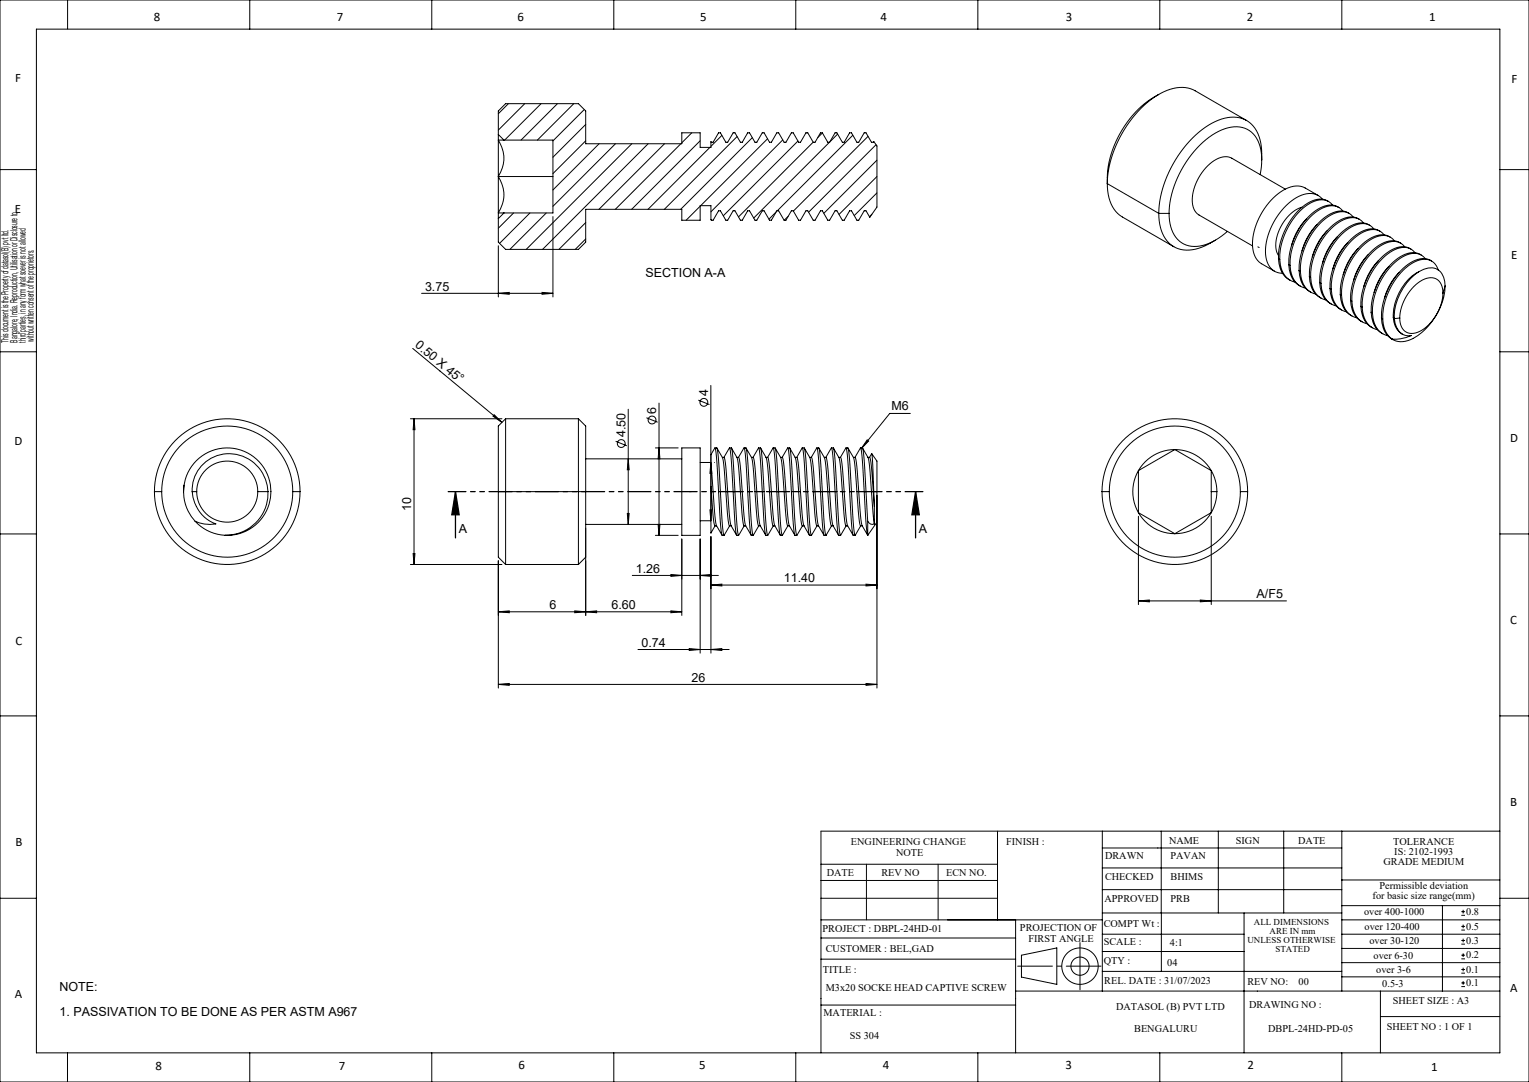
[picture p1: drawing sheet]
<svg xmlns="http://www.w3.org/2000/svg" width="420mm" height="297mm" viewBox="0 0 420 297" stroke-linecap="round" stroke-linejoin="round" font-family="sans-serif">
<g fill="none" stroke="#000" stroke-width=".27">
<path d="M0 0h420v297h-420zM10 8h402v281h-402zM18.6 0v7.9M68.6 0v8M118.6 0v8M168.6 0v8M218.6 0v8M268.6 0v8M318.6 0v8M368.6 0v8M136.9 36.9v-6.4l2-2h20l2 2v9h26.4v-3h5v4h3v-1.6l.1 .2h.5l1.5-2.6h.5l1.5 2.6h.5l1.5-2.6h.5l1.5 2.6h.5l1.5-2.6h.5l1.5 2.6h.5l1.5-2.6h.5l1.5 2.6h.5l1.5-2.6h.5l1.5 2.6h.5l1.5-2.6h.5l1.5 2.6h.5l1.5-2.6h.5l1.5 2.6h.5l1.5-2.6h.5l1.5 2.6h.5M136.9 36.9v1.6"/>
<path d="M136.9 38.5h1.5M136.9 38.5a8.9 8.9 0 0 1 0 10M136.9 38.5v10M136.9 36.9l1.5 1.6M138.4 38.5h13.5v20h-13.5M139.7 28.5l-2.8 2.7M144.1 28.5l-7.2 7.2M148.6 28.5l-10 10M153.1 28.5l-10 10M157.6 28.5l-10 10M160.5 30.1l-8.6 8.6M160.9 34.2l-9 9"/>
<path d="M160.9 38.7l-9 9M164.6 39.5l-12.7 12.6M169.1 39.5l-17.2 17.1M173.6 39.5l-29 29M178 39.5l-29 29M182.5 39.5l-18 18M187 39.5l-18 18M190 36.5l-2.7 2.7M192.3 38.6l-18.8 18.9M198.3 37.2l-3 3M202.5 37.5l-20 20M206.7 37.8l-19.7 19.7"/>
<path d="M210.8 38.1l-18.3 18.4M215 38.4l-19.7 19.7M219.2 38.7l-20.5 20.5M221.5 36.5l-.2 .1M223.4 39l-20.5 20.5M225.9 36.5l-1.3 1.3M227.8 39.1l-20.8 20.8M227.9 39.1l1.5-2.6h.5l1.5 2.6h.5l1.5-2.6h.5l1.5 2.6h.5l1.5-2.6h.5l1.5 2.6h.5l.1-.3 .9 1.3v16.7l-2 2.8-1-1.7h-.5l-1.5 2.6h-.5l-1.5-2.6h-.5l-1.5 2.6h-.5l-1.5-2.6h-.5l-1.5 2.6h-.5l-1.5-2.6h-.5l-1.5 2.6h-.5l-1.5-2.6h-.5l-1.5 2.6h-.5l-1.5-2.6h-.5l-1.5 2.6h-.5l-1.5-2.6h-.5l-1.5 2.6h-.5l-1.5-2.6h-.5l-1.5 2.6h-.5l-1.5-2.6h-.5l-1.5 2.6h-.5l-1.5-2.6h-.5l-1.5 2.6h-.5l-1.5-2.6h-.5l-1.5 2.6h-.5l-.1-4h-3v4h-5v-3h-26.4v9l-2 2h-20l-2-2v-6.5M230.1 36.8l-2.1 2.1M234.3 37.1l-20.8 20.8M238.4 37.4l-20.5 20.5M239.9 39h.1"/>
<path d="M240.6 39.7l-18.5 18.5M318.3 25.9a27.8 27.8 0 0 0-14.1 24.5M342.4 33.1l-14.1-8.2a9.7 9.7 0 0 0-9.5 .8 31.1 31.1 0 0 0-14.6 24.7M0 46.6h10M136.9 58.5v1.5M136.9 58.5h1.5M136.9 48.5a8.9 8.9 0 0 1 0 10M136.9 48.5v10M136.9 48.5h15M138.4 58.5l-1.5 1.5M141.1 58.5l-4.2 4.2M145.6 58.5l-8.4 8.3"/>
<path d="M150.1 58.5l-10 10M151.9 59.5v22M192.3 56.6l-3.8 3.9M195 40.5l-17 17M213.2 58.2l-2 2M216.5 59.3l-1.1 1.2M239.5 58.8l-.7 .7M240.9 44l-14.6 14.6M240.9 48.5l-10.4 10.4M240.9 52.9l-6.3 6.3M304.2 50.4a10 10 0 0 0 4.1 9.2l14.1 8.1M304.2 50.4l14.1 8.2"/>
<path d="M318.3 58.6a9.8 9.8 0 0 0 4.6 9.4 10.4 10.4 0 0 0 9.5-1.3l1.5-.8M318.3 58.6h2.8M321.1 58.6a8.6 8.6 0 0 0 4.7 8.7 10.8 10.8 0 0 0 9.8-2.5l1.6-1.3M346.6 43.9a8.6 8.6 0 0 0-4.7-8.7 10.8 10.8 0 0 0-9.8 2.5 28.5 28.5 0 0 0-11 20.9M346.6 43.9a12.5 12.5 0 0 0-2.8-9.8 8.2 8.2 0 0 0-9.1-1.1 28.9 28.9 0 0 0-14.6 16.5 25.9 25.9 0 0 0-1.8 9.1M346.6 43.9l-.4 4M353.1 51.9l-14.7-8.5a5 5 0 0 0-5.4 1.1 13.7 13.7 0 0 0-5.4 11.7l.6 1.7 1.1 1.1 14.8 8.5M357.6 56.9a11.4 11.4 0 0 0-6.9 12.2l.5 1M362.1 53.7l-3.6-2.1a6.8 6.8 0 0 0-7.4 1.5 18.3 18.3 0 0 0-6.9 15.3 5.2 5.2 0 0 0 2.3 4l3.6 2.1M363.2 54.6a5 5 0 0 0-6.4-.7 18.1 18.1 0 0 0-9.1 16.6 4.6 4.6 0 0 0 4.6 4.5M365 55.3a5 5 0 0 0-5.9 .5 18.8 18.8 0 0 0-7.9 15.2M366 56.3a4.1 4.1 0 0 0-5.5-.8 18.2 18.2 0 0 0-9 15.7"/>
<path d="M367.4 56.7a5.3 5.3 0 0 0-5.4 .7 18.8 18.8 0 0 0-8 15.3M367.4 56.7l.4 .3M368.9 57.9a4.1 4.1 0 0 0-5.6-.8 18.2 18.2 0 0 0-8.9 15.8M370.6 58.6a5 5 0 0 0-5.8 .5 18.8 18.8 0 0 0-8 15.2M371.7 59.6a4.1 4.1 0 0 0-5.6-.9 18.2 18.2 0 0 0-8.9 15.8M412 46.6h8M136.9 67.5v14M160.9 61.1l-7.4 7.4M160.9 65.6l-2.9 2.9M345.5 67.8l.4 .2M351.2 71a6.4 6.4 0 0 0 3.2 5.9M351.2 71l.3 .2"/>
<path d="M351.5 71.2a5.9 5.9 0 0 0 4.2 6.2M354 72.7a6.4 6.4 0 0 0 3.2 5.9M354 72.7l.4 .2M354.4 72.9a5.9 5.9 0 0 0 4.2 6.2M356.8 74.3a6.4 6.4 0 0 0 3.2 5.9M356.8 74.3l.4 .2M357.2 74.5a5.9 5.9 0 0 0 4.2 6.2M358.9 60.1a15.4 15.4 0 0 0-4.1 7.2M359.7 75.9a6.4 6.4 0 0 0 3.2 5.9M359.7 75.9l.3 .2M360 76.1a5.9 5.9 0 0 0 4.2 6.2M361.7 61.7a15.4 15.4 0 0 0-4.1 7.2"/>
<path d="M362.5 77.6a6.4 6.4 0 0 0 3.2 5.9M362.5 77.6l.4 .2M362.9 77.8a5.9 5.9 0 0 0 4.1 6.2M364.6 63.3a15.4 15.4 0 0 0-4.1 7.2M365.3 79.2a6.4 6.4 0 0 0 3.2 5.9M365.3 79.2l.4 .2M365.7 79.4a5.9 5.9 0 0 0 4.2 6.2M367.4 65a15.4 15.4 0 0 0-4.1 7.2M370.2 66.6a15.4 15.4 0 0 0-4.1 7.2M373.1 68.2a15.4 15.4 0 0 0-4.1 7.2M373.4 60.2a5 5 0 0 0-5.8 .5 18.8 18.8 0 0 0-7.9 15.2M374.5 61.2a4.1 4.1 0 0 0-5.5-.8 18.2 18.2 0 0 0-9 15.7"/>
<path d="M375.9 69.9a15.4 15.4 0 0 0-4.1 7.1M376.3 61.9a5 5 0 0 0-5.8 .4 18.8 18.8 0 0 0-8 15.3M377.4 62.8a4.1 4.1 0 0 0-5.6-.8 18.2 18.2 0 0 0-8.9 15.8M378.7 71.5a15.4 15.4 0 0 0-4.1 7.2M379.1 63.5a5 5 0 0 0-5.8 .5 18.8 18.8 0 0 0-8 15.2M380.2 64.5a4.1 4.1 0 0 0-5.6-.9 18.2 18.2 0 0 0-8.9 15.8M381.5 73.1a15.4 15.4 0 0 0-4.1 7.2M381.9 65.1a5 5 0 0 0-5.8 .5 18.8 18.8 0 0 0-7.9 15.2M383 66.1a4.1 4.1 0 0 0-5.5-.8 18.2 18.2 0 0 0-9 15.7M384.4 74.8a15.4 15.4 0 0 0-4.1 7.1M384.8 66.7a5 5 0 0 0-5.9 .5 18.8 18.8 0 0 0-7.9 15.3M385.8 67.7a4.1 4.1 0 0 0-5.5-.8 18.2 18.2 0 0 0-9 15.8"/>
<path d="M387.6 68.4a5 5 0 0 0-5.8 .5 18.8 18.8 0 0 0-8 15.2M388.7 69.4a4.1 4.1 0 0 0-5.6-.9 18.2 18.2 0 0 0-8.9 15.8M389.7 74.6a14.2 14.2 0 0 0-7 12.5M390.4 70a5 5 0 0 0-5.8 .5 18.8 18.8 0 0 0-8 15.2M391.5 71a4.1 4.1 0 0 0-5.6-.8 18.2 18.2 0 0 0-8.9 15.7M393.2 71.6a5 5 0 0 0-5.8 .5 18.8 18.8 0 0 0-7.9 15.2M395.1 74.1a4.1 4.1 0 0 0-6.3-2.3 18.2 18.2 0 0 0-9 15.8M397 78.5a4.5 4.5 0 0 0-3.1-4.9 7.4 7.4 0 0 0-6.4 2.8 15.5 15.5 0 0 0-4.5 11.1M397 78.5a17.8 17.8 0 0 1-9.5 14.7 5.3 5.3 0 0 1-5.1-.1M397 78.5l-.6 2M0 96.6h10M113.4 95.6l24.5 20.3"/>
<path d="M115.8 80.5h36.1M136.9 80.5l3-.2v.5zM148.9 80.3l3 .2-3 .3zM368.2 80.8a6.4 6.4 0 0 0 3.1 5.9M368.2 80.8l.3 .2M368.5 81a5.9 5.9 0 0 0 4.2 6.2M371 82.5a6.4 6.4 0 0 0 2.8 5.6M371 82.5l.3 .2M371.3 82.7a5.9 5.9 0 0 0 4.2 6.2M373.8 84.1a6.4 6.4 0 0 0 3.2 5.9M373.8 84.1l.4 .2M373.8 88.1l.4 .3"/>
<path d="M374.2 84.3a5.9 5.9 0 0 0 4.2 6.2M376.6 85.7a6.4 6.4 0 0 0 3.2 5.9M376.6 85.7l.4 .2M377 85.9a5.9 5.9 0 0 0 4.2 6.2M379.5 87.3a6.4 6.4 0 0 0 3.1 5.9M379.5 87.3l.3 .3M379.8 87.6l.5 2.7a5.6 5.6 0 0 0 2.1 2.8M382.7 87.1a5 5 0 0 0 2.5 4.6M382.7 87.1l.3 .2M383 87.5a4.5 4.5 0 0 0 3.5 4.7l1.2-.1a11.1 11.1 0 0 1-5.3 1M384.5 87.3l-1.5 .2M396.4 80.5a3.6 3.6 0 0 0-3.4-4.3 9.5 9.5 0 0 0-7.1 5.8l-.9 2.3-.5 3"/>
<path d="M396.4 80.5a12.4 12.4 0 0 1-7.5 10.9 3.3 3.3 0 0 1-4.4-3.4v-.7M412 96.6h8M112.7 114.9h25.2M113.7 114.9v40M113.7 114.9l.3 3h-.5zM135.7 113.8l2.2 2.1-2.5-1.7zM138.9 114.9v40M138.9 114.9l-2 2v18M138.9 114.9h20M158.9 114.9v40M158.9 114.9l2 2v18M172.6 112.3v31.6"/>
<path d="M177.6 114.7l3 1.2M181 110.7v36.2M191.8 109.8l3.1 1.3M195.3 105.8v37.1M250.1 113.5h-5.7l-7.9 9.7M42.4 134.9a20 20 0 0 1 20-20 20 20 0 0 1 20 20M42.4 134.9a20 20 0 0 0 20 20 20 20 0 0 0 20-20M42.4 134.9h2M44.4 134.9a18 18 0 0 1 18-18 18 18 0 0 1 18 18M44.4 134.9a18 18 0 0 0 18 18 18 18 0 0 0 18-18M50.6 133.2l-.2 1.8M52.8 134.9a10.4 10.4 0 0 1 9.5-10.4 10.4 10.4 0 0 1 11.1 8.8l.2 1.6"/>
<path d="M52.8 134.9a10 10 0 0 0 6.5 8.9 9.8 9.8 0 0 1-5.7-.7M52.8 134.9h1.2M54 134.9a8.4 8.4 0 0 1 8.4-8.3 8.4 8.4 0 0 1 8.4 8.3M54 134.9a8.4 8.4 0 0 0 8.4 8.4 8.4 8.4 0 0 0 8.4-8.4M70.8 134.9h2.8M73.6 134.9a11.5 11.5 0 0 1-7.1 11.1 11.5 11.5 0 0 1-12.9-2.9M80.4 134.9h2M136.9 134.9v18l2 2M136.9 134.9h24M160.9 134.9v18l-2 2M160.9 125.9h26.4M169.1 121.1l3.1 1.3"/>
<path d="M172.6 125.9l.2 3h-.5zM180 122.9h6.3M181 122.9l.3 3h-.5zM187.3 122.9h5v24h-5zM189.4 134.9h.5M192.3 126.9h3M195 139.9h.5l-.2 3zM195.3 126.9l.2 3h-.5zM195.3 133.5v12.8l1.1-2M195.3 133.5l.1 1.4M195.3 127.3l.6 7.6M195.3 127.3v6.2"/>
<path d="M195.4 134.9l.1 1.6a37.2 37.2 0 0 0 .9 7.8M195.4 134.9h.5M195.9 134.9l.4 5.4a9.2 9.2 0 0 0 2 6.6M196.3 126.9h.1M196.3 123l-1 1.8v2.5M196.9 123a9.2 9.2 0 0 1 2.1 6.6l.4 5.3M197.4 134.9l-.2-2.8a43.7 43.7 0 0 0-.8-9.2l.5 .1a86.1 86.1 0 0 1 1 11.9M197.4 134.9a74 74 0 0 0 1 12h.5M197.4 134.9h.5M197.9 134.9l.1 2.9a41.6 41.6 0 0 0 .9 9.1l1.5-2.6M198.9 125.6a44 44 0 0 1 1 9.3M199.4 134.9l.1 1.6a37.2 37.2 0 0 0 .9 7.8"/>
<path d="M199.4 134.9h.5M199.9 134.9l.4 5.4a9.2 9.2 0 0 0 2 6.6M200.3 123l-1.4 2.5h-.5M200.9 123a9.2 9.2 0 0 1 2.1 6.6l.4 5.3M201.4 134.9a73.9 73.9 0 0 0 1 12h.5a48 48 0 0 1-.9-10.1l-.1-1.9M201.4 134.9l-.2-2.8a43.6 43.6 0 0 0-.8-9.2l.5 .1a86.1 86.1 0 0 1 1 11.9M201.4 134.9h.5M202.9 125.6a44.1 44.1 0 0 1 1 9.3M203.4 134.9l.1 1.6a37.2 37.2 0 0 0 .9 7.8h.5M203.4 134.9h.5M203.9 134.9l.4 5.4a9.2 9.2 0 0 0 2 6.6M204.3 123l-1.4 2.5h-.5"/>
<path d="M204.9 123a9.2 9.2 0 0 1 2.1 6.6l.4 5.3M205.4 134.9a74 74 0 0 0 1 12h.5a48.1 48.1 0 0 1-.9-10.1l-.1-1.9M205.4 134.9l-.2-2.8a43.4 43.4 0 0 0-.8-9.1l.5-.1a38.5 38.5 0 0 1 .8 8.7l.2 3.3M205.4 134.9h.5M206.4 125.5h.5M206.9 125.6a44.1 44.1 0 0 1 1 9.3M207.4 134.9l.1 1.6a37.2 37.2 0 0 0 .9 7.8h.5M207.4 134.9h.5M207.9 134.9l.4 5.4a9.2 9.2 0 0 0 2 6.6M208.3 123l-1.4 2.5M208.9 123a9.2 9.2 0 0 1 2.1 6.6l.4 5.3M209.4 134.9l-.2-2.8a43.4 43.4 0 0 0-.8-9.1l.5-.1a38.5 38.5 0 0 1 .8 8.7l.2 3.3"/>
<path d="M209.4 134.9a74 74 0 0 0 1 12h.5a48 48 0 0 1-.9-10.1l-.1-1.9M209.4 134.9h.5M210.4 125.5h.5M210.9 125.6a44 44 0 0 1 1 9.3M211.4 134.9l.1 1.6a37.3 37.3 0 0 0 .9 7.8h.5M211.4 134.9h.5M211.9 134.9l.4 5.4a9.2 9.2 0 0 0 2 6.6M212.3 123l-1.4 2.5M212.9 123a9.2 9.2 0 0 1 2.1 6.6l.4 5.3M213.4 134.9l-.2-2.8a43.4 43.4 0 0 0-.8-9.1l.5-.1a38.5 38.5 0 0 1 .8 8.7l.2 3.3M213.4 134.9a73.9 73.9 0 0 0 1 12h.5a48.1 48.1 0 0 1-.9-10.1l-.1-1.9M213.4 134.9h.5"/>
<path d="M214.9 125.6a44.1 44.1 0 0 1 1 9.3M215.4 134.9l.1 1.6a37.2 37.2 0 0 0 .9 7.8M215.4 134.9h.5M215.9 134.9l.4 5.4a9.2 9.2 0 0 0 2 6.6M216.3 123l-1.4 2.5h-.5M216.9 123a9.2 9.2 0 0 1 2.1 6.6l.4 5.3M217.4 134.9a74 74 0 0 0 1 12h.5a48 48 0 0 1-.9-10.1l-.1-1.9M217.4 134.9l-.2-2.8a43.4 43.4 0 0 0-.8-9.1l.5-.1a38.5 38.5 0 0 1 .8 8.7l.2 3.3M217.4 134.9h.5M218.4 125.5h.5l1.5-2.5a58.2 58.2 0 0 1 .9 11l.1 .9M218.9 125.6a44 44 0 0 1 1 9.3M219.4 134.9l.1 1.6a37.2 37.2 0 0 0 .9 7.8h.5"/>
<path d="M219.4 134.9h.5M219.9 134.9l.4 5.4a9.2 9.2 0 0 0 2 6.6M220.4 122.9l.5 .1a86.1 86.1 0 0 1 1 11.9M220.9 123a9.2 9.2 0 0 1 2.1 6.6l.4 5.3M221.4 134.9a73.9 73.9 0 0 0 1 12h.5M221.4 134.9h.5M221.9 134.9l.1 2.9a41.6 41.6 0 0 0 .9 9.1l1.5-2.6M222.4 125.5h.5M222.9 125.6a44.1 44.1 0 0 1 1 9.3M223.4 134.9l.1 1.6a37.2 37.2 0 0 0 .9 7.8h.5M223.4 134.9h.5M223.9 134.9l.4 5.4a9.2 9.2 0 0 0 2 6.6"/>
<path d="M224.3 123l-1.5 2.6M224.9 123a9.2 9.2 0 0 1 2.1 6.6l.4 5.3M225.4 134.9l-.2-2.8a43.7 43.7 0 0 0-.8-9.2l.5 .1a86.1 86.1 0 0 1 1 11.9M225.4 134.9a74 74 0 0 0 1 12h.5M225.4 134.9h.5M225.9 134.9l.1 2.9a41.6 41.6 0 0 0 .9 9.1l1.6-2.6M226.4 125.5h.5M226.9 125.6a44 44 0 0 1 1 9.3M227.4 134.9l.1 1.6a37.2 37.2 0 0 0 .9 7.8h.5M227.4 134.9h.5M227.9 134.9l.4 5.4a9.2 9.2 0 0 0 2 6.6M228.3 123l-1.5 2.6"/>
<path d="M228.9 123a9.2 9.2 0 0 1 2.1 6.6l.4 5.3M229.4 134.9l-.2-2.8a43.6 43.6 0 0 0-.8-9.2l.5 .1a86.1 86.1 0 0 1 1 11.9M229.4 134.9a74 74 0 0 0 1 12h.5M229.4 134.9h.5M229.9 134.9l.1 2.9a41.6 41.6 0 0 0 .9 9.1l1.5-2.6M230.9 125.6a44.1 44.1 0 0 1 1 9.3M231.4 134.9l.1 1.6a37.3 37.3 0 0 0 .9 7.8M231.4 134.9h.5M231.9 134.9l.4 5.4a9.2 9.2 0 0 0 2 6.6M232.3 123l-1.4 2.5h-.5M232.9 123a9.2 9.2 0 0 1 2.1 6.6l.4 5.3M233.4 134.9l-.2-2.8a43.4 43.4 0 0 0-.8-9.1l.5-.1a38.5 38.5 0 0 1 .8 8.7l.2 3.3"/>
<path d="M233.4 134.9a73.9 73.9 0 0 0 1 12h.5a48.1 48.1 0 0 1-.9-10.1l-.1-1.9M233.4 134.9h.5M234.9 125.6a44.1 44.1 0 0 1 1 9.3M235.4 134.9l.1 1.6a37.2 37.2 0 0 0 .9 7.8h.5M235.4 134.9h.5M235.9 134.9l.4 5.4a9.2 9.2 0 0 0 2 6.6M236.3 123l-1.4 2.5h-.5M236.9 123l.4 .7a6.8 6.8 0 0 1 1.6 4.7l.5 6.5M237.4 134.9l-.2-2.8a43.4 43.4 0 0 0-.8-9.1l.5-.1a38.5 38.5 0 0 1 .8 8.7l.2 3.3M237.4 134.9a78 78 0 0 0 1 12M237.4 134.9h.5M237.9 134.9l.5 8.2"/>
<path d="M238.2 120.7l.4 .4-2.1 2.1zM238.4 125.5h.5M238.9 125.6a44 44 0 0 1 1 9.3M239.4 134.9l.8 8.9M239.4 134.9h.5M239.4 124.6l-.5 .9M239.9 134.9l.3 4.1M240 134.9l-.5-10.4 1.4 2.1v8.3M240 134.9l.2 4.1M240 134.9h.9M240.2 139v4.8M240.9 135.9v53"/>
<path d="M240.9 134.9v8.4l-2.5 3.6M302.7 134.9a20 20 0 0 0 20 20 20 20 0 0 0 20-20M302.7 134.9a20 20 0 0 1 20-20 20 20 0 0 1 20 20M302.7 134.9h2M304.7 134.9a18 18 0 0 0 18 18 18 18 0 0 0 18-18M304.7 134.9a18 18 0 0 1 18-18 18 18 0 0 1 18 18M312.7 129.2a11.5 11.5 0 0 0 0 11.5M312.7 129.2v11.5M322.7 123.4a11.5 11.5 0 0 0-10 5.8M322.7 123.4l-10 5.8M322.7 123.4a11.5 11.5 0 0 1 10 5.8M322.7 123.4l10 5.8"/>
<path d="M332.7 129.2v5.7M332.7 129.2a11.5 11.5 0 0 1 1.6 5.7M332.7 134.9v5.8M332.7 134.9h1.6M334.3 134.9a11.5 11.5 0 0 1-1.6 5.8M340.7 134.9h2M0 146.6h10M53.6 143.1a12 12 0 0 1 3.2-18.8 12 12 0 0 1 17.3 8 12 12 0 0 1-12.2 14.6M112.7 154.9h25.2M113.5 151.9h.5l-.3 3zM136.9 153.9v35M138.9 154.9h20"/>
<path d="M160.9 144.9v24M160.9 143.9h26.4M172.3 140.9h.5l-.2 3zM173.7 158h23.6M180 146.9h6.3M180.8 143.9h.5l-.3 3zM184.3 157.7l3 .3-3 .2zM187.3 147.9v21M192.3 158l3-.3v.5zM192.3 147.9v31.4M192.3 142.9h3M195.3 147.3v32"/>
<path d="M196.4 144.3h.5M200.4 144.3h.5M204.4 144.3l-1.5 2.6M208.4 144.3l-1.5 2.6M212.4 144.3l-1.5 2.6M216.4 144.3h.5M216.4 144.3l-1.5 2.6M220.4 144.3l-1.5 2.6M232.4 144.3h.5M236.4 144.3l-1.5 2.6M238.4 143.1v3.8M238.4 143.1a1.38 1.38 0 0 0 1.8 .7"/>
<path d="M238.4 146.9h.1M312.7 140.7a11.5 11.5 0 0 0 10 5.8M312.7 140.7l10 5.8M312.7 141.7v24.2M332.7 140.7a11.5 11.5 0 0 1-10 5.8M332.7 140.7l-10 5.8M332.7 141.7v24.2M412 146.6h8M136.9 167.9l3-.2v.5zM136.9 167.9h50.4M157.9 167.7l3 .2-3 .3zM160.9 167.9l3-.2v.5z"/>
<path d="M175.2 178.3h25.1M184.3 167.7l3 .2-3 .3zM189.3 178l3 .3-3 .2zM195.3 160.6l3-.3v.5zM195.3 178.3l3-.3v.5zM195.3 160.6h45.6M237.9 160.3l3 .3-3 .2zM312.7 164.9l3-.2v.5zM312.7 164.9h40.7M329.7 164.7l3 .2-3 .3zM0 196.5h10M136.9 187.9l3-.3v.5z"/>
<path d="M136.9 187.9h104M237.9 187.6l3 .3-3 .2zM412 196.5h8M225.5 237.2h48.5M225.5 228.1v60.9M274 228.1v24.4M302.8 232.8h65.8M302.8 238.2h65.8M319 228.1v38.5M334.7 228.1v22.5M352.6 228.1v22.5M368.6 228.1v43.9"/>
<path d="M412 228.1h-109.2v43.9M0 246.6h10M225.5 246.6h48.5M225.5 252.5h77.3M225.5 257.5h53.5M225.5 241.7h48.5M279 252.5v36.5M296.7 258.7v13M302.8 256.4h38.9M302.8 244.2h65.8M302.8 250.6h65.8M341.7 250.6v38.4"/>
<path d="M368.6 256.4h43.4M368.6 252.5h43.4M368.6 248.6h43.4M368.6 241.5h43.4M396.2 248.6v23.4M401.4 251.2h1M401.4 250.2h1M401.4 255.3h1M401.4 254.3h1M401.4 259.2h1M401.4 258.2h1M401.9 249.7v1"/>
<path d="M401.9 253.8v1M401.9 257.7v1M412 246.6h8M225.5 263.3h53.5M225.5 275.9h53.5M279 272h133M280.6 262.2l9.7-2v10l-9.7-2zM302.8 266.6h65.8M302.8 261.2h38.9M368.6 268.1h43.4M368.6 264.2h43.4M368.6 260.3h43.4"/>
<path d="M379.2 279h32.8M379.2 272v17M401.4 263.2h1M401.4 262.2h1M401.4 267.1h1M401.4 266.1h1M401.4 270.8h1M401.4 269.8h1M401.9 261.7v1M401.9 265.6v1M401.9 269.3v1M18.5 289v8"/>
<path d="M68.6 289v8M118.6 289v8M168.6 289v8M218.6 289v8M268.6 289v8M318.6 289v8M368.6 289v8"/>
<circle cx="179.1" cy="115.3" r="1.07"/>
<circle cx="193.3" cy="110.4" r="1.07"/>
<circle cx="170.6" cy="121.7" r="1.07"/>
<circle cx="296.7" cy="265.2" r="5"/>
<circle cx="296.7" cy="265.2" r="2.5"/>
</g>
<path d="M302.4 265.2h-22.9" fill="none" stroke="#000" stroke-width=".27" stroke-dasharray="15.2 1.3 1.3 1.3" stroke-dashoffset="5.7"/>
<path d="M238 237.2v15.3M257.7 237.2v15.3" fill="none" stroke="#080808" stroke-width=".27"/>
<path d="M225.5 228.1h77.3" fill="none" stroke="#0b0b0b" stroke-width=".27"/>
<path d="M125.1 134.9l1 6.4h-2zM125.1 134.9v12.7M251.5 134.9l1 6.4h-2zM251.5 134.9v12.7" fill="none" stroke="#000" stroke-width=".35"/>
<path d="M253.5 134.9h-130.4" fill="none" stroke="#000" stroke-width=".35" stroke-dasharray="6.3 1.3 1.3 1.3 1.3 1.3" stroke-dashoffset="1.5"/>
<g fill="#000">
<path d="M135.7 113.8l2.2 2.1-2.5-1.7zM238.2 120.7l.4 .4-2.1 2.1z"/>
<path d="M148.9 80.3l3 .2-3 .3zM136.9 80.5l3-.2v.5z"/>
<path d="M195.3 126.9l.2 3h-.5zM195 139.9h.5l-.2 3zM113.7 114.9l.3 3h-.5zM113.5 151.9h.5l-.3 3z"/>
<path d="M251.5 134.9l1 6.4h-2zM125.1 134.9l1 6.4h-2z"/>
<path d="M172.3 140.9h.5l-.2 3zM172.6 125.9l.2 3h-.5zM180.8 143.9h.5l-.3 3zM181 122.9l.3 3h-.5z"/>
<path d="M184.3 167.7l3 .2-3 .3zM160.9 167.9l3-.2v.5z"/>
<path d="M312.7 164.9l3-.2v.5zM329.7 164.7l3 .2-3 .3z"/>
<path d="M136.9 187.9l3-.3v.5zM237.9 187.6l3 .3-3 .2zM136.9 167.9l3-.2v.5zM157.9 167.7l3 .2-3 .3zM195.3 160.6l3-.3v.5zM237.9 160.3l3 .3-3 .2zM189.3 178l3 .3-3 .2zM195.3 178.3l3-.3v.5zM184.3 157.7l3 .3-3 .2zM192.3 158l3-.3v.5z"/>
</g>
<g font-size="3.5">
<text x="42.3" y="5.6">8</text>
<text x="92.6" y="5.6">7</text>
<text x="142.1" y="5.6">6</text>
<text x="192.4" y="5.6">5</text>
<text x="241.9" y="5.6">4</text>
<text x="292.8" y="5.6">3</text>
<text x="342.5" y="5.6">2</text>
<text x="392.5" y="5.6">1</text>
<text x="4.2" y="22.5">F</text>
<text x="415.2" y="22.9">F</text>
<text x="4" y="58.3">E</text>
<text x="415.1" y="71.2">E</text>
<text x="4" y="122.2">D</text>
<text x="414.8" y="121.2">D</text>
<text x="414.9" y="171.3">C</text>
<text x="4.2" y="177.2">C</text>
<text x="414.9" y="221.2">B</text>
<text x="4.2" y="232.2">B</text>
<text x="4.1" y="273.8">A</text>
<text x="414.9" y="272.2">A</text>
<text x="42.7" y="293.8">8</text>
<text x="93.1" y="293.8">7</text>
<text x="142.4" y="293.4">6</text>
<text x="192.1" y="293.4">5</text>
<text x="242.5" y="293.4">4</text>
<text x="292.7" y="293.4">3</text>
<text x="342.6" y="293.4">2</text>
<text x="393.1" y="294.1">1</text>
</g>
<g font-size="3.4">
<text x="177.3" y="76.2">SECTION A-A</text>
<text x="116.8" y="79.7">3.75</text>
<text x="113.9" y="95" transform="rotate(40 113.9 95)">0.50 X 45°</text>
<text x="180.3" y="113.5" transform="rotate(-90 180.3 113.5)">6</text>
<text x="194.5" y="108.7" transform="rotate(-90 194.5 108.7)">4</text>
<text x="244.9" y="112.6">M6</text>
<text x="171.8" y="120" transform="rotate(-90 171.8 120)">4.50</text>
<text x="113" y="140.3" transform="rotate(-90 113 140.3)">10</text>
<text x="126" y="146.2">A</text>
<text x="252.4" y="146.2">A</text>
<text x="174.6" y="157.2">1.26</text>
<text x="215.3" y="159.8">11.40</text>
<text x="150.9" y="167.2">6</text>
<text x="167.9" y="167.2">6.60</text>
<text x="345.2" y="164.2">A/F5</text>
<text x="176.2" y="177.5">0.74</text>
<text x="190" y="187.1">26</text>
<text x="16.3" y="271.9">NOTE:</text>
<text x="16.3" y="278.9">1. PASSIVATION TO BE DONE AS PER ASTM A967</text>
</g>
<g font-size="2.8" fill="#0d0000">
<text x="233.7" y="232.1">ENGINEERING CHANGE</text>
<text x="246.1" y="234.9">NOTE</text>
</g>
<g font-size="2.8">
<text x="276.4" y="232.1">FINISH :</text>
<text x="321.1" y="231.6">NAME</text>
<text x="339.5" y="231.6">SIGN</text>
<text x="356.6" y="231.6">DATE</text>
<text x="382.7" y="231.9">TOLERANCE</text>
<text x="303.5" y="235.9">DRAWN</text>
<text x="321.5" y="235.9">PAVAN</text>
<text x="380" y="237.6">GRADE MEDIUM</text>
<text x="383" y="234.7">IS: 2102-1993</text>
<text x="242.1" y="240.6">REV NO</text>
<text x="303.5" y="241.7">CHECKED</text>
<text x="321.5" y="241.7">BHIMS</text>
<text x="378.9" y="244">Permissible deviation</text>
<text x="303.4" y="247.5">APPROVED</text>
<text x="321.5" y="247.5">PRB</text>
<text x="374.7" y="251.1">over 400-1000</text>
<text x="377" y="246.9">for basic size range(mm)</text>
<text x="402.8" y="251.1">0.8</text>
<text x="225.9" y="255.9">PROJECT : DBPL-24HD-01</text>
<text x="280.2" y="255.6">PROJECTION OF</text>
<text x="303.2" y="254.5">COMPT Wt :</text>
<text x="374.8" y="255.3">over 120-400</text>
<text x="402.8" y="255.2">0.5</text>
<text x="226.8" y="261.3">CUSTOMER : BEL,GAD</text>
<text x="282.5" y="258.5">FIRST ANGLE</text>
<text x="303.2" y="259.3">SCALE :</text>
<text x="321.4" y="259.7">4:1</text>
<text x="376.2" y="259.1">over 30-120</text>
<text x="377.3" y="263.2">over 6-30</text>
<text x="402.8" y="259.1">0.3</text>
<text x="402.8" y="263.1">0.2</text>
<text x="226" y="267">TITLE :</text>
<text x="303.2" y="264.5">QTY :</text>
<text x="320.6" y="265.2">04</text>
<text x="378.1" y="267.2">over 3-6</text>
<text x="402.8" y="267">0.1</text>
<text x="226.8" y="272.1">M3x20 SOCKE HEAD CAPTIVE SCREW</text>
<text x="303.3" y="270.2">REL. DATE : 31/07/2023</text>
<text x="342.7" y="270.3">REV NO:</text>
<text x="356.7" y="270.3">00</text>
<text x="379.7" y="270.9">0.5-3</text>
<text x="382.6" y="275.5">SHEET SIZE : A3</text>
<text x="402.8" y="270.7">0.1</text>
<text x="226.2" y="278.8">MATERIAL :</text>
<text x="306.6" y="277.3">DATASOL (B) PVT LTD</text>
<text x="343.1" y="276.7">DRAWING NO :</text>
<text x="233.4" y="285.3">SS 304</text>
<text x="311.5" y="283.3">BENGALURU</text>
<text x="348.3" y="283.3">DBPL-24HD-PD-05</text>
<text x="380.9" y="282.8">SHEET NO : 1 OF 1</text>
</g>
<g font-size="2.8" fill="#060606">
<text x="227.1" y="240.6">DATE</text>
<text x="259.9" y="240.6">ECN NO.</text>
</g>
<text font-size="2.7" fill="#030303" x="2.4" y="94.1" transform="rotate(-90 2.4 94.1)">This document is the Property of datasol(B) pvt ltd.</text>
<text font-size="2.7" fill="#000204" x="4.8" y="94.1" transform="rotate(-90 4.8 94.1)">Bangalore, India. Reproduction, Utilisation or Disclosure to</text>
<text font-size="2.7" fill="#000b15" x="7.1" y="94.1" transform="rotate(-90 7.1 94.1)">third parties, in any form what soever is not allowed</text>
<text font-size="2.7" fill="#00060d" x="9.3" y="93.8" transform="rotate(-90 9.3 93.8)">without written consent of the proprietors.</text>
<g font-size="2.5">
<text x="344.4" y="253.9">ALL DIMENSIONS</text>
<text x="348.8" y="256.3">ARE IN mm</text>
<text x="342.7" y="258.8">UNLESS OTHERWISE</text>
<text x="350.3" y="261.3">STATED</text>
</g>
</svg>
